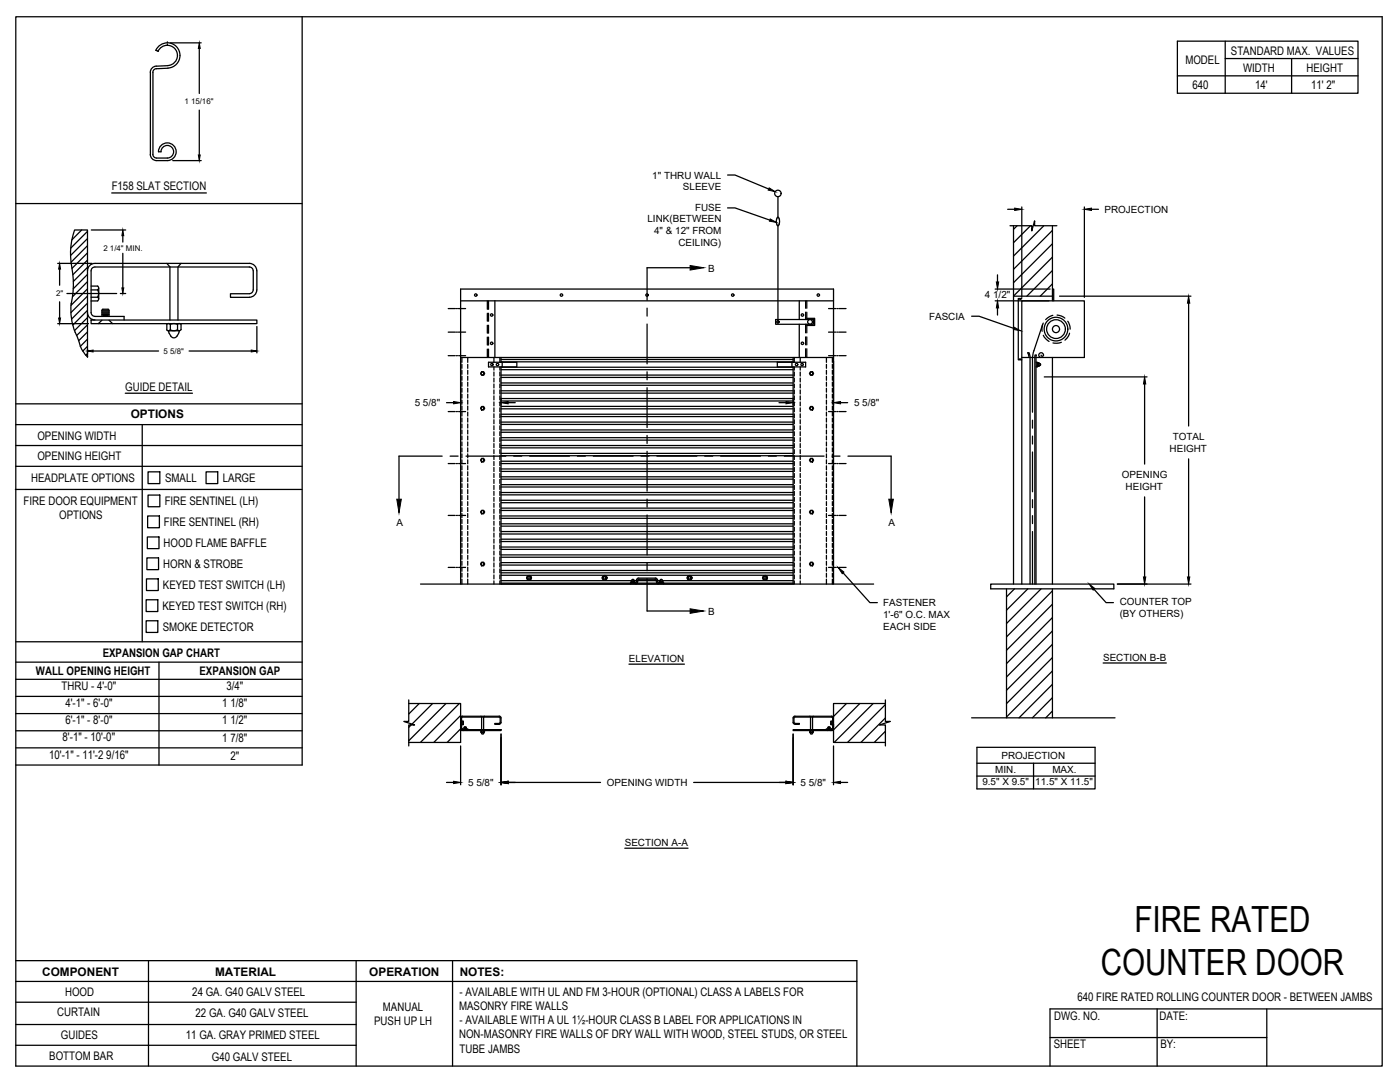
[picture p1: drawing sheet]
<svg xmlns="http://www.w3.org/2000/svg" width="279mm" height="216mm" viewBox="0 0 279 216" stroke-linecap="round" stroke-linejoin="round" font-family="sans-serif">
<!-- layer: ANNOTATIONS -->
<g fill="none" stroke="#000" stroke-width=".25">
<path d="M34 8.6h6.2M39.8 9.7v8.9M34.5 32h5.7M39.8 22v8.9M145.2 34.9h1.5l6.7 2.8M11.5 52.6h6.9M11.9 53.7v3.2M13.4 58.6h9.9M18.2 45.9h6.9M24 58.6h1.1M24.5 47v1.3M24.5 50.5v6.9"/>
<path d="M145.2 41.5h1.5l6.9 2.4M198.6 57.7h11M199.1 54.8v1.5M201.1 41.8h1.4M203.9 41.3v18M211.5 59.1h26.2M216.4 41.3v18M217.8 41.8h1.4M11.5 64.6h6.2M11.9 60.2v3.3M17.5 69.7v1M18.6 70h13"/>
<path d="M37.7 70h12.4M51.3 65.2v5.2M91.9 72v8.8M100 79.5v1.3M158.3 79.5v1.3M166.3 72.1v8.7M193.9 63.1h1.5l6.9 2.4M198.6 60h10.7M199.1 61.4v1.5M208.4 75.2h20.5M228.4 76.6v16M237.2 60.5v24.5"/>
<path d="M89.1 80.3h1.4M101.4 80.3h1.4M155.5 80.3h1.4M167.7 80.3h1.5M228.4 99.1v16M237.2 91.6v23.5M168.3 114.3l5.3 5.9h1.5M218.3 117.6l2.4 2.6h1.5M223 116.5h14.7M125.5 132.5h11.1M220.2 132.3h12.6M89.1 156.1h1.4"/>
<path d="M91.9 148.8v7.8M100 146.5v10.1M101.4 156.1h18.4M138.4 156.1h18.5M158.3 146.5v10.1M166.3 148.8v7.8M167.7 156.1h1.5M195 149.1h23.5v8.3h-23.5zM195 152.3h23.5M195 154.9h23.5M206.3 152.3v5.1M124.7 169.2h12.6"/>
</g>
<!-- layer: SECTION CUTS -->
<g fill="none" stroke="#000" stroke-width=".25">
<path d="M137.7 53.4h-8.6v6.5M129.1 61.5v1.6M129.1 64.7v7.9M129.1 74.2v1.6M129.1 77.4v7.9M88.2 91h-8.6v8.6M89.8 91h1.6M93 91h7.9M102.5 91h1.6M105.7 91h7.9M115.2 91h1.6M118.4 91h7.9"/>
<path d="M127.9 91h1.6M129.1 86.9v1.6M129.1 90.1v7.9M129.1 99.6v1.6M131.1 91h8M140.7 91h1.5M143.8 91h8M153.4 91h1.5M156.5 91h8M166.1 91h1.5M169.2 91h8.6v8.6M129.1 102.8v7.9"/>
<path d="M129.1 112.3v1.6M129.1 115.5v6.4h8.6"/>
</g>
<path d="M137.7 53l2.7 .4-2.7 .5zM79.2 99.6h.9l-.5 2.7zM177.4 99.6h.9l-.5 2.7zM137.7 121.5l2.7 .4-2.7 .5z" fill="#000" stroke="#000" stroke-width=".2"/>
<!-- layer: PUSH UP OPERATION LH -->
<g fill="none" stroke="#000" stroke-width=".25">
<path d="M155.3 39.3v4M155.3 45.1v19.4M155.3 43.4a.32 .32 0 0 0-.3 .1 .32 .32 0 0 0 0 .3l-.1 .3a.77 .77 0 0 0 .4 .9M155.4 43.4l.1 .4M155.5 44.6l-.1 .4M155.5 43.8v.7M201.6 45h4.3v1.1l.6-2v.9h4.4M202.3 45v71.5M203 45l-.7 .8M203.5 59.8l.4-.2h-.7v12.2h.7l-.4-.2M205.7 45l-3.4 3.4M206.5 44.2l-.1 .1"/>
<path d="M208.3 45l-6 6.1M210 57.7h.3v2.3M210 45v15M210 46l-7.7 7.7M210 48.6l-7.7 7.8M210 51.3l-7.7 7.8h7.7M210 54l-5.1 5.1M210 56.6l-2.4 2.5M89.5 66.3h1.4M89.5 71h1.3M89.5 61.6h1.4M91.1 66.3h.2"/>
<path d="M91.1 71h.2M91.1 61.6h.2M91.5 66.3h1.4M91.5 61.6h1.4M91.5 71h1.4M91.9 71.3h74.4M91.9 60h74.4M92.2 71.3v1M92.2 72.7v.8M92.2 73.9v.8M92.2 75.1v.8M92.2 76.3v.8"/>
<path d="M92.2 77.5v.8M92.2 78.7v.7M92.2 79.8v.8M93.3 71.3v1M93.3 72.7v.8M93.3 73.9v.8M93.3 75.1v.8M93.3 76.3v.8M93.3 77.5v.8M93.3 78.7v.7M93.3 79.8v.8M96.1 74.2h.4l.2 .3-.2 .4h-.4l-.2-.4z"/>
<path d="M97.3 60v1.7M97.3 62.5v1.6M97.3 64.9v1.6M97.3 67.3v1.6M97.3 69.7v1.6M97.5 72.3h5.6v.9h-5.6zM97.5 60v1.7M97.5 62.5v1.6M97.5 64.9v1.6M97.5 67.3v1.6M97.5 69.7v1.6M98.6 71.3v1"/>
<path d="M98.6 73.2v.7M98.6 74.2v.8M98.6 75.4v.8M98.6 76.6v.8M98.6 77.8v.8M98.6 79v.8M98.8 60v11.3M99.8 71.3v1M99.8 73.2v.7M99.8 74.2v.8M99.8 75.4v.8M99.8 76.6v.8"/>
<path d="M99.8 77.8v.8M99.8 79v.8M100 79.5h58.3M100 78.4h58.3M100 78h58.3M100 75.3h58.3M100 74.8h58.3M100 76.4h58.3M100 76.9h58.3M100 73.8h58.3M100 73.3h58.3M100 71.7h58.3"/>
<path d="M100 72.2h58.3M100 71.3v1M100 73.2v43.3M100.2 72.3v.9M154.8 63.8h7.5v.9h-7.5zM155.1 72.3h5.7v.9h-5.7zM158.1 72.3v.9M158.3 71.3v1M158.3 73.2v43.3M158.5 71.3v1M158.5 73.2v.7M158.5 74.2v.8"/>
<path d="M158.5 75.4v.8M158.5 76.6v.8M158.5 77.8v.8M158.5 79v.8M159.5 60v3.8M159.5 64.7v6.6M159.7 71.3v1M159.7 73.2v.7M159.7 74.2v.8M159.7 75.4v.8M159.7 76.6v.8M159.7 77.8v.8"/>
<path d="M159.7 79v.8M160.8 60v1.5M160.8 62.3v1.5M160.8 64.7v1.7M160.8 67.2v1.6M160.8 69.6v1.7M161 63.5h1.6v1.4h-1.6M161 60v1.5M161 62.3v1.5M161 64.7v1.7M161 67.2v1.6M161 69.6v1.7"/>
<path d="M161.8 74.2h.4l.2 .3-.2 .4h-.4l-.3-.4zM164.9 71.3v1M164.9 72.7v.8M164.9 73.9v.8M164.9 75.1v.8M164.9 76.3v.8M164.9 77.5v.8M164.9 78.7v.7M164.9 79.8v.8M165.4 66.3h1.4M165.4 71h1.4M165.4 61.6h1.4"/>
<path d="M166.1 71.3v1M166.1 72.7v.8M166.1 73.9v.8M166.1 75.1v.8M166.1 76.3v.8M166.1 77.5v.8M166.1 78.7v.7M166.1 79.8v.8M167 71h.2M167 66.3h.2M167 61.6h.2M167.4 66.3h1.4"/>
<path d="M167.4 61.6h1.4M167.4 71h1.4M203.9 71.3h2.6v45.2M205.3 70.4l.3 .9v45.2M205.3 70.4h-.2l.2 .9M206.1 71.8v10.5M206.3 70l-.3 1.8M206.5 71.3l.1-.4h.2v.4M206.8 72.3h.2v.9h-.2M207 72.9v.2M207 72.6h.3v.3M207 72.9h.3"/>
<path d="M207 72.6v.3M207.3 72.4v.1M207.3 72.9v.2h-.3M207.3 72.4h-.3v.1M207.3 73l.4-.3-.4-.2v.5M207.8 70.9l.2 .2 .2-.1a.47 .47 0 0 0-.4-.6 .47 .47 0 0 0-.5 .4 .47 .47 0 0 0 .5 .5M208.1 64.8l-1.8 5.2M208.2 64.5l-.3 .9 .1 .7M208.2 66.9l.5 .7 .7 .5M210 71.3v45.2M210.1 62.9l-.6 .3-.8 .6M211 62.9l.8 .2 .7 .4"/>
<path d="M211.8 68.3l-.9 .2-.8-.1M213.1 64.1l.3 .6 .2 1M213.4 66.5l-.2 .6-.7 .8M89.5 92.5h1.3M89.5 82.1h1.3M91.1 92.5h.2M91.1 82.1h.2M91.5 92.5h1.4M91.5 82.1h1.4M92.2 81v.8M92.2 82.2v.8M92.2 83.4v.8"/>
<path d="M92.2 84.6v.8M92.2 85.8v.8M92.2 87v.8M92.2 88.2v.8M92.2 89.4v.8M92.2 90.6v.8M92.2 91.8v.7M92.2 92.9v.8M92.2 94.1v.8M92.2 95.3v.8M92.2 96.5v.8M92.2 97.7v.8"/>
<path d="M92.2 98.9v.8M93.3 81v.8M93.3 82.2v.8M93.3 83.4v.8M93.3 84.6v.8M93.3 85.8v.8M93.3 87v.8M93.3 88.2v.8M93.3 89.4v.8M93.3 90.6v.8M93.3 91.8v.7M93.3 92.9v.8"/>
<path d="M93.3 94.1v.8M93.3 95.3v.8M93.3 96.5v.8M93.3 97.7v.8M93.3 98.9v.8M96.1 91.5h.4l.2 .3-.2 .4h-.4l-.2-.4zM96.1 81.1h.4l.2 .4-.2 .3h-.4l-.2-.3zM98.6 80.2v.8M98.6 81.4v.8M98.6 82.6v.8M98.6 83.8v.8M98.6 85v.7"/>
<path d="M98.6 86.1v.8M98.6 87.3v.8M98.6 88.5v.8M98.6 89.7v.8M98.6 90.9v.8M98.6 92.1v.8M98.6 93.3v.8M98.6 94.5v.8M98.6 95.7v.8M98.6 96.9v.8M98.6 98v.8M98.6 99.3v.7"/>
<path d="M99.8 80.2v.8M99.8 81.4v.8M99.8 82.6v.8M99.8 83.8v.8M99.8 85v.7M99.8 86.1v.8M99.8 87.3v.8M99.8 88.5v.8M99.8 89.7v.8M99.8 90.9v.8M99.8 92.1v.8M99.8 93.3v.8"/>
<path d="M99.8 94.5v.8M99.8 95.7v.8M99.8 96.9v.8M99.8 98v.8M99.8 99.3v.7M100 99.8h58.3M100 97.2h58.3M100 96.7h58.3M100 98.3h58.3M100 98.7h58.3M100 94.1h58.3M100 93.6h58.3"/>
<path d="M100 95.1h58.3M100 95.6h58.3M100 90.9h58.3M100 90.5h58.3M100 92h58.3M100 92.5h58.3M100 89.4h58.3M100 88.9h58.3M100 86.3h58.3M100 85.8h58.3M100 87.3h58.3M100 87.8h58.3"/>
<path d="M100 83.1h58.3M100 82.7h58.3M100 84.2h58.3M100 84.7h58.3M100 80h58.3M100 81.1h58.3M100 81.6h58.3M158.5 80.2v.8M158.5 81.4v.8M158.5 82.6v.8M158.5 83.8v.8M158.5 85v.7"/>
<path d="M158.5 86.1v.8M158.5 87.3v.8M158.5 88.5v.8M158.5 89.7v.8M158.5 90.9v.8M158.5 92.1v.8M158.5 93.3v.8M158.5 94.5v.8M158.5 95.7v.8M158.5 96.9v.8M158.5 98v.8M158.5 99.3v.7"/>
<path d="M159.7 80.2v.8M159.7 81.4v.8M159.7 82.6v.8M159.7 83.8v.8M159.7 85v.7M159.7 86.1v.8M159.7 87.3v.8M159.7 88.5v.8M159.7 89.7v.8M159.7 90.9v.8M159.7 92.1v.8M159.7 93.3v.8"/>
<path d="M159.7 94.5v.8M159.7 95.7v.8M159.7 96.9v.8M159.7 98v.8M159.7 99.3v.7M161.8 91.5h.4l.2 .3-.2 .4h-.4l-.3-.4zM161.8 81.1h.4l.2 .4-.2 .3h-.4l-.3-.3zM164.9 81v.8M164.9 82.2v.8M164.9 83.4v.8M164.9 84.6v.8M164.9 85.8v.8"/>
<path d="M164.9 87v.8M164.9 88.2v.8M164.9 89.4v.8M164.9 90.6v.8M164.9 91.8v.7M164.9 92.9v.8M164.9 94.1v.8M164.9 95.3v.8M164.9 96.5v.8M164.9 97.7v.8M164.9 98.9v.8M165.4 92.5h1.4"/>
<path d="M165.4 82.1h1.4M166.1 81v.8M166.1 82.2v.8M166.1 83.4v.8M166.1 84.6v.8M166.1 85.8v.8M166.1 87v.8M166.1 88.2v.8M166.1 89.4v.8M166.1 90.6v.8M166.1 91.8v.7M166.1 92.9v.8"/>
<path d="M166.1 94.1v.8M166.1 95.3v.8M166.1 96.5v.8M166.1 97.7v.8M166.1 98.9v.8M167 92.5h.2M167 82.1h.2M167.4 92.5h1.4M167.4 82.1h1.4M206.1 83.8v1.6M206.1 87v1.6M206.1 90.2v7.9"/>
<path d="M206.1 99.7v1.6M83.9 116.5h90.4M89.5 102.8h1.3M89.5 113.2h1.3M91.1 102.8h.2M91.1 113.2h.2M91.5 102.8h1.4M91.5 113.2h1.4M91.9 116.5v-58.8h74.4v58.8M92.2 100.1v.8M92.2 101.3v.8M92.2 102.5v.8"/>
<path d="M92.2 103.7v.8M92.2 104.9v.7M92.2 106v.8M92.2 107.2v.8M92.2 108.4v.8M92.2 109.6v.8M92.2 110.8v.8M92.2 112v.8M92.2 113.2v.8M92.2 114.4v.8M92.2 115.6v.9M93.3 100.1v.8"/>
<path d="M93.3 101.3v.8M93.3 102.5v.8M93.3 103.7v.8M93.3 104.9v.7M93.3 106v.8M93.3 107.2v.8M93.3 108.4v.8M93.3 109.6v.8M93.3 110.8v.8M93.3 112v.8M93.3 113.2v.8M93.3 114.4v.8"/>
<path d="M93.3 115.6v.9M96.1 112.2h.4l.2 .3-.2 .4h-.4l-.2-.4zM96.1 101.8h.4l.2 .4-.2 .3h-.4l-.2-.3zM98.6 100.4v.8M98.6 101.6v.8M98.6 102.8v.8M98.6 104v.8M98.6 105.2v.8M98.6 106.4v.8M98.6 107.6v.8M98.6 108.8v.8M98.6 110v.7"/>
<path d="M98.6 111.1v.9M98.6 112.3v.8M98.6 113.5v.8M98.6 114.7v.8M98.6 115.9v.6M99.8 100.4v.8M99.8 101.6v.8M99.8 102.8v.8M99.8 104v.8M99.8 105.2v.8M99.8 106.4v.8M99.8 107.6v.8"/>
<path d="M99.8 108.8v.8M99.8 110v.7M99.8 111.1v.9M99.8 112.3v.8M99.8 113.5v.8M99.8 114.7v.8M99.8 115.9v.6M100 111.2h58.3M100 110.7h58.3M100 100.3h58.3M100 103.4h58.3M100 103h58.3"/>
<path d="M100 101.4h58.3M100 101.9h58.3M100 106.6h58.3M100 106.1h58.3M100 104.5h58.3M100 105h58.3M100 109.6h58.3M100 109.2h58.3M100 107.6h58.3M100 108.1h58.3M100 116.4h58.3M100 114.8h58.3"/>
<path d="M100 115.9h26.1M100 112.8h58.3M100 112.3h58.3M100 114.3h58.3M100 113.8h58.3M105.4 114.9h.4l.3 .4-.3 .4h-.4l-.3-.4zM120.4 114.9h.5l.2 .4-.2 .4h-.5l-.2-.4zM126 116v.2h.1M126.1 116h-.2M126.1 116v.2M126.1 116.2h.4M126.1 116h.4"/>
<path d="M126.2 115.7l-.2 .3 .6-.1-.1-.1M126.2 115.7h.3M126.5 115.7l.1 .1M126.5 116v.2M126.6 115.9h.4M126.6 116h-.1M126.7 116v.3h-.2M127 115.8l.1-.2 .4-.3 3.3 .1a.52 .52 0 0 1 .5 .7M127 115.8l-.1 .4-1.1 .1v.2M127.3 115.8a.54 .54 0 0 1-.5 .7M127.3 115.9h3.7M127.5 115.6l-.3 .2"/>
<path d="M127.5 115.6h3.3M130.8 115.6l.2 .2a.51 .51 0 0 0 .5 .7M131.2 116l.3 .3h.9v.2M131.3 115.9h.4M131.8 116h-.2v.2h.2M131.8 116v.2M131.8 116h.5v.2h-.5M131.8 115.7l-.1 .2 .5 .1M131.8 115.7h.3M132.1 115.7l.1 .2M132.1 116v.2M132.2 115.9h26.1"/>
<path d="M137.4 114.9h.5l.2 .4-.2 .4h-.5l-.3-.4zM152.4 114.9h.5l.3 .4-.3 .4h-.5l-.2-.4zM158.5 100.4v.8M158.5 101.6v.8M158.5 102.8v.8M158.5 104v.8M158.5 105.2v.8M158.5 106.4v.8M158.5 107.6v.8M158.5 108.8v.8M158.5 110v.7M158.5 111.1v.9"/>
<path d="M158.5 112.3v.8M158.5 113.5v.8M158.5 114.7v.8M158.5 115.9v.6M159.7 100.4v.8M159.7 101.6v.8M159.7 102.8v.8M159.7 104v.8M159.7 105.2v.8M159.7 106.4v.8M159.7 107.6v.8M159.7 108.8v.8"/>
<path d="M159.7 110v.7M159.7 111.1v.9M159.7 112.3v.8M159.7 113.5v.8M159.7 114.7v.8M159.7 115.9v.6M161.8 112.2h.4l.2 .3-.2 .4h-.4l-.3-.4zM161.8 101.8h.4l.2 .4-.2 .3h-.4l-.3-.3zM164.9 100.1v.8M164.9 101.3v.8M164.9 102.5v.8M164.9 103.7v.8"/>
<path d="M164.9 104.9v.7M164.9 106v.8M164.9 107.2v.8M164.9 108.4v.8M164.9 109.6v.8M164.9 110.8v.8M164.9 112v.8M164.9 113.2v.8M164.9 114.4v.8M164.9 115.6v.9M165.4 102.8h1.4M165.4 113.2h1.4"/>
<path d="M166.1 100.1v.8M166.1 101.3v.8M166.1 102.5v.8M166.1 103.7v.8M166.1 104.9v.7M166.1 106v.8M166.1 107.2v.8M166.1 108.4v.8M166.1 109.6v.8M166.1 110.8v.8M166.1 112v.8M166.1 113.2v.8"/>
<path d="M166.1 114.4v.8M166.1 115.6v.9M167 102.8h.2M167 113.2h.2M167.4 102.8h1.4M167.4 113.2h1.4M197.7 116.5h24.6v1h-24.6zM200.9 117.5v25.7M202.5 117.5l-1.6 1.6M203.9 116.5v-56.5h12.5v11.3h-9.6v45.2M205.1 117.5l-4.2 4.3M206.1 102.9v1.6"/>
<path d="M206.1 106.1v10.4M207.8 117.5l-6.9 6.9M210 117.9l-9.1 9.2M210 117.5v25.7M81.6 139.7v4.3h-1l2.1 .7h-1.1v4.1M176.7 139.7v4.3h1l-2.2 .7h1.2v4.1M210 120.6l-9.1 9.2M210 123.2l-9.1 9.2M210 125.9l-9.1 9.2M210 128.6l-9.1 9.1M210 131.2l-9.1 9.2M210 133.9l-9.1 9.2"/>
<path d="M210 136.5l-6.6 6.7M210 139.2l-4 4M81.6 140.4h10.3v7.7h-10.3M82.1 144.7l-.5 .4M83.7 140.4l-2.1 2.1M86.3 140.4l-4.1 4.1M89 140.4l-7.4 7.4M91.7 140.4l-7.8 7.7M91.9 145.2l.4 .4M91.9 144.5v.6M91.9 142.8l-5.3 5.3M91.9 145.4l-2.7 2.7"/>
<path d="M91.9 148.1h.1M92.1 143.9h.3v.2M92.1 144.4l.4 .1-.4 .1M92.1 145.6h7.9v.2h-7.9zM92.1 144.1h.3M92.3 142.9l-.4 .3M92.3 143.1l-.2 .1v2l.2 .2M92.3 142.9h7.3l.3 .2 .1 1.1M92.3 145.4h1.1v.2M92.3 143.1h7.4M92.4 144.1v.3M92.5 144v.5"/>
<path d="M92.6 145.1h.4M92.6 145.3h.4M92.6 145.2h.4M92.6 145.6l-.1 .2M92.6 145.1v.3M92.7 145.4h.3M92.7 145.3h.3M92.7 145.2h.3M93 145.6l.2 .2M93 145.1v.3M95.9 145.8h.2M96 145.8v.3"/>
<path d="M96 142.9l.1 .2v2.5M96.1 146.3l.2 .2 .3-.2M96.1 146.2l-.1-.1h.6l-.1 .2M96.1 146.1h-.1M96.1 145.8h.4v.3h-.4zM96.5 145.8h.2M96.7 146.1h-.2M96.7 142.9l-.2 .2v2.5M96.7 145.8v.3M99.6 143.1l.2 .1v1M99.8 144.2l-.1 .2h-1v.1h1M100 144.2l-.4 .3"/>
<path d="M158.3 145.6h7.9v.2h-7.9zM158.3 144.2l.3 .3M158.5 144.2l.1 .1M158.6 142.9l-.3 .2v1.1M158.6 143.1l-.1 .1v1M158.6 142.9h7.4l.3 .3M158.6 144.4h.9v.1h-.9M158.6 143.1h7.4M161.6 145.8h.2M161.6 142.9l.2 .2v2.5M161.6 145.8v.3h.2M161.7 146.2v-.1h.5v.2"/>
<path d="M161.7 146.3l.2 .2 .3-.2M161.8 146.1h.3M162.1 145.8h-.3v.3M162.1 145.8h.2M162.1 145.8v.3M162.3 146.1h-.2M162.3 142.9l-.1 .2v2.5M162.3 145.8v.3M165.3 145.3h.3M165.3 145.2h.3M165.3 145.1h.3M165.3 145.6l-.2 .2"/>
<path d="M165.3 145.1v.3M165.3 145.4h.3M165.6 145.6l.2 .2M165.6 145.1v.3M165.8 144v.5M165.9 143.9v.2M165.9 144.1h.3M165.9 144.1v.3M165.9 143.9h.3M166 143.1l.2 .1M166.2 145.2l-.2 .2h-1.1v.2M166.2 144.4l-.4 .1 .4 .1"/>
<path d="M166.2 143.3v1.9M166.3 145.2l-.3 .4M166.3 144.5v.6M168.9 140.4l-2.6 2.6M171.6 140.4l-5.3 5.2M174.3 140.4l-7.8 7.7M176.7 140.4h-10.4v7.7h10.4M176.7 140.6l-7.6 7.5M176.7 143.3l-4.9 4.8M176.7 145.9l-2.2 2.2M193.9 143.2h28.6M210 141.9l-1.3 1.3"/>
<circle cx="155.2" cy="38.6" r=".65"/>
<circle cx="94.9" cy="58.9" r=".24"/>
<circle cx="112" cy="58.9" r=".24"/>
<circle cx="129.1" cy="58.9" r=".24"/>
<circle cx="146.2" cy="58.9" r=".24"/>
<circle cx="163.3" cy="58.9" r=".24"/>
<circle cx="96.3" cy="74.5" r=".29"/>
<circle cx="98.1" cy="62.9" r=".24"/>
<circle cx="98.1" cy="68.5" r=".24"/>
<circle cx="98.2" cy="72.7" r=".24"/>
<circle cx="99.3" cy="72.7" r=".24"/>
<circle cx="155.2" cy="64.2" r=".24"/>
<circle cx="159" cy="72.7" r=".24"/>
<circle cx="160.1" cy="72.7" r=".24"/>
<circle cx="160.1" cy="62.9" r=".24"/>
<circle cx="160.1" cy="68.5" r=".24"/>
<circle cx="161.7" cy="64.2" r=".48"/>
<circle cx="162" cy="74.5" r=".29"/>
<circle cx="210.7" cy="65.7" r="1.87"/>
<circle cx="210.7" cy="65.7" r="2.36"/>
<circle cx="210.7" cy="65.7" r=".71"/>
<circle cx="96.3" cy="91.8" r=".29"/>
<circle cx="96.3" cy="81.5" r=".29"/>
<circle cx="162" cy="81.5" r=".29"/>
<circle cx="162" cy="91.8" r=".29"/>
<circle cx="96.3" cy="112.5" r=".29"/>
<circle cx="96.3" cy="102.2" r=".29"/>
<circle cx="105.6" cy="115.3" r=".48"/>
<circle cx="105.6" cy="115.3" r=".24"/>
<circle cx="120.7" cy="115.3" r=".48"/>
<circle cx="120.7" cy="115.3" r=".24"/>
<circle cx="137.6" cy="115.3" r=".48"/>
<circle cx="137.6" cy="115.3" r=".24"/>
<circle cx="152.7" cy="115.3" r=".48"/>
<circle cx="152.7" cy="115.3" r=".24"/>
<circle cx="162" cy="112.5" r=".29"/>
<circle cx="162" cy="102.2" r=".29"/>
</g>
<!-- layer: ANNOTATIONS -->
<g fill="#000" stroke="#000" stroke-width=".2">
<path d="M39.8 8.6l.2 1.1h-.4zM39.6 30.9h.4l-.2 1.1zM153.5 37.5l1.2 .7-1.4-.3zM11.9 52.6l.2 1.1h-.4zM24.3 57.4h.4l-.2 1.2zM24.5 45.9l.2 1.1h-.4zM153.7 43.7l1.3 .7-1.4-.3zM198.8 56.3h.5l-.2 1.4zM202.5 41.5l1.4 .3-1.4 .2zM216.4 41.8l1.4-.3v.5zM11.7 63.5h.4l-.2 1.1zM17.5 70l1.1-.1v.3z"/>
<path d="M50.1 69.9l1.2 .1-1.2 .2zM199.1 60l.2 1.4h-.5zM202.4 65.3l1.3 .7-1.5-.3zM228.4 75.2l.3 1.4h-.5zM237.2 59.1l.2 1.4h-.4zM90.5 80.1l1.4 .2-1.4 .3zM100 80.3l1.4-.2v.5zM156.9 80.1l1.4 .2-1.4 .3zM166.3 80.3l1.4-.2v.5zM167.3 113.3l1.1 .9-.3 .3zM217.4 116.5l1.1 .9-.3 .4zM228.2 115.1h.5l-.3 1.4z"/>
<path d="M237 115.1h.4l-.2 1.4zM90.5 155.9l1.4 .2-1.4 .3zM100 156.1l1.4-.2v.5zM156.9 155.9l1.4 .2-1.4 .3zM166.3 156.1l1.4-.2v.5z"/>
</g>
<!-- layer: PUSH UP OPERATION LH -->
<path d="M207 73.2h.1" fill="none" stroke="#000" stroke-width=".2"/>
<!-- layer: DETAILS -->
<g fill="none" stroke="#000" stroke-width=".25">
<path d="M30 14.5v16.3M30.5 14.5v16.3M31.2 13.2a1.26 1.26 0 0 0-1.2 1.2M31.6 10.2a2.02 2.02 0 0 1 3.5-.3 2.02 2.02 0 0 1-1.6 3.2M31.6 10.2h.1M33.4 8.5a2.53 2.53 0 0 1 2.5 2.5 2.53 2.53 0 0 1-2.4 2.6M33.4 8.6a2.53 2.53 0 0 0-2.3 1.4l.5 .2M33.4 8.6h.1M33.4 9.1h.1M33.5 13.1l-2.3 .1M33.5 13.6l-2.3 .1a.75 .75 0 0 0-.7 .7M30 30.8a1.26 1.26 0 0 0 1.3 1.2"/>
<path d="M30.5 30.8a.75 .75 0 0 0 .8 .7M31.3 31.5h2.1a1.26 1.26 0 0 0 1.2-1.2 1.26 1.26 0 0 0-1.2-1.3 1.26 1.26 0 0 0-1.3 1.3h-.5a1.76 1.76 0 0 1 1.8-1.8 1.76 1.76 0 0 1 1.8 1.8 1.76 1.76 0 0 1-1.8 1.7h-2.1M16.3 45.9l-1.9 2M17.5 59.1l-3.3 3.3M17.5 57.6l-3.3 3.3M17.5 56.2l-3 3M17.5 54.8l-2.9 2.8M17.5 53.3l-2.9 2.9M17.5 51.9l-3 2.9M17.5 50.5l-3.1 3.1M17.5 49l-3.3 3.3M17.5 47.6l-3.4 3.4"/>
<path d="M17.5 46.2l-3.4 3.3M18.2 57.1h1.3M18.2 57.8h1.3M18.2 59.3h1.3M18.9 53.3a.75 .75 0 0 0-.7 .7v8.4a.75 .75 0 0 0 .7 .7M18.9 52.6a1.47 1.47 0 0 0-1.4 1.4M18.9 53.3h30.9a.75 .75 0 0 1 .7 .7v3.8a.79 .79 0 0 1-.7 .8M18.9 52.6h30.9a1.47 1.47 0 0 1 1.4 1.4M19.5 57.1l.2 .4-.2 .3a1.35 1.35 0 0 1 0 1.5l.2 .4-.2 .3M19.7 57.5v2.2M33.3 52.6l.6 .7v10.6M36.1 52.6l-.6 .7v10.6"/>
<path d="M51.2 57.8a1.5 1.5 0 0 1-1.4 1.5h-3.8v-.7h3.8M51.3 54v3.8M16 69.1l-.6-1.9a11.5 11.5 0 0 1-1-7.8 19.5 19.5 0 0 0-.2-7 14.4 14.4 0 0 1 .7-6.5h2.6v25.3M17.5 67.7l-1.5 1.4 .8 1.4 .7 .7M17.5 71.2h.1M17.5 70.5l-.4 .4M17.5 69.1l-1 1M17.5 66.2l-1.8 1.8M17.5 64.8l-2.2 2.2M17.5 63.4l-2.6 2.6M17.5 61.9l-3 3M17.5 60.5l-3.2 3.2"/>
<path d="M17.5 62.4a1.47 1.47 0 0 0 1.4 1.4M18.2 63.9h33.1v.7h-33.1zM18.2 60h1.3M18.9 63.1h5.9v.8M20.3 63.1v-1.2l.2-.2h1.1l.2 .2v1.2M20.3 62.8h1.5M20.3 62.4h1.5M20.3 62.1h1.5M20.3 63.9l-.7 .7M20.5 62.9h1.1M20.5 62.6h1.1M20.5 62.3h1.1"/>
<path d="M20.5 61.9h1.1M21.8 63.9l.7 .7M33.6 66l.5 1.1a.71 .71 0 0 0 1.2 0l.5-1.1h-2.2M34 64.8a.43 .43 0 0 0-.7-.1l.1 1.2 .4 .1 .2-.2M34 64.7a1.43 1.43 0 0 1 1.4 0M34 64.8v1M35.4 64.7l.4-.1 .3 .2M35.4 64.8v1a1.43 1.43 0 0 1-1.4 0M36.1 64.8l-.1 1.1-.4 .1-.2-.2"/>
</g>
<path d="M17.5 64.6h.1" fill="none" stroke="#000" stroke-width=".2"/>
<!-- layer: TITLE BLOCK -->
<g fill="none" stroke="#000" stroke-width=".25">
<path d="M3.2 3.3h272.6v209.4h-272.6zM60.3 3.3v149.4h-57.1M235 8.2h36v10.4h-36zM235 15.1h36M244.5 11.7h26.5M244.5 8.2v10.4M22.3 38.5h18.9M3.2 40.6h57.1M25 78.5h13.4M3.1 97.7h57.1M3.2 88.9h57.1M3.2 93h57.1"/>
<path d="M3.2 84.7h57.1M3.2 80.6h57.1M28.4 84.7v43.4M29.5 94.1h2.4v2.4h-2.4zM29.5 98.8h2.4v2.3h-2.4zM41.1 94.1h2.4v2.4h-2.4zM29.2 119.7h2.3v2.3h-2.3zM29.2 115.5h2.4v2.3h-2.4zM29.3 111.3h2.3v2.4h-2.3zM29.4 107.1h2.3v2.4h-2.3zM29.5 103h2.3v2.3h-2.3zM3.2 128.1h57.1"/>
<path d="M3.2 132.1h57.1M3.2 135.6h57.1M3.2 139h57.1M29.2 123.9h2.3v2.3h-2.3zM31.7 132.1v20.6M35.5 130.6v.1M3.2 142.4h57.1M3.2 145.8h57.1M3.2 149.2h57.1M3.2 200h67.9M3.2 195.8h167.8M3.2 191.7h167.8v21"/>
<path d="M29.6 191.7v21M71.1 191.7v21M90.3 191.7v21M3.2 208.6h67.9M3.2 204.4h67.9M209.6 207h43.2M230.9 201.3v11.4M252.8 201.3v11.4M275.8 201.3h-66.2v11.4"/>
</g>
<!-- layer: 0 -->
<path d="M257.8 11.7v6.9" fill="none" stroke="#000" stroke-width=".25"/>
<g font-size="7.2">
<text x="226.4" y="185.9">FIRE RATED</text>
<text x="219.7" y="194.6">COUNTER DOOR</text>
</g>
<g font-size="2.4">
<text x="245.7" y="11.1">STANDARD MAX. VALUES</text>
<text x="236.6" y="12.7">MODEL</text>
<text x="238" y="17.8">640</text>
<text x="248.1" y="14.4">WIDTH</text>
<text x="250.5" y="17.8">14'</text>
<text x="260.7" y="14.4">HEIGHT</text>
<text x="261.7" y="17.8">11' 2&quot;</text>
<text x="22.3" y="38">F158 SLAT SECTION</text>
<text x="25" y="78">GUIDE DETAIL</text>
<text x="26.1" y="83.5">OPTIONS</text>
<text x="7.5" y="87.7">OPENING WIDTH</text>
<text x="7.5" y="91.9">OPENING HEIGHT</text>
<text x="4.7" y="100.8">FIRE DOOR EQUIPMENT</text>
<text x="6.2" y="96.2">HEADPLATE OPTIONS</text>
<text x="32.9" y="100.8">FIRE SENTINEL (LH)</text>
<text x="32.9" y="96.2">SMALL</text>
<text x="44.5" y="96.2">LARGE</text>
<text x="11.8" y="103.7">OPTIONS</text>
<text x="32.7" y="105">FIRE SENTINEL (RH)</text>
<text x="32.6" y="113.4">HORN &amp; STROBE</text>
<text x="32.7" y="109.2">HOOD FLAME BAFFLE</text>
<text x="32.5" y="117.5">KEYED TEST SWITCH (LH)</text>
<text x="32.4" y="121.7">KEYED TEST SWITCH (RH)</text>
<text x="32.5" y="125.9">SMOKE DETECTOR</text>
<text x="20.5" y="131.1">EXPANSION GAP CHART</text>
<text x="7.2" y="134.6">WALL OPENING HEIGHT</text>
<text x="12.3" y="137.7">THRU - 4'-0&quot;</text>
<text x="39.8" y="134.7">EXPANSION GAP</text>
<text x="45.2" y="137.7">3/4&quot;</text>
<text x="13" y="141">4'-1&quot; - 6'-0&quot;</text>
<text x="44.4" y="141.1">1 1/8&quot;</text>
<text x="12.5" y="147.9">8'-1&quot; - 10'-0&quot;</text>
<text x="13" y="144.5">6'-1&quot; - 8'-0&quot;</text>
<text x="44.4" y="144.5">1 1/2&quot;</text>
<text x="44.4" y="148">1 7/8&quot;</text>
<text x="9.8" y="151.5">10'-1&quot; - 11'-2 9/16&quot;</text>
<text x="46" y="151.6">2&quot;</text>
<text x="8.4" y="194.7">COMPONENT</text>
<text x="42.9" y="194.7">MATERIAL</text>
<text x="73.7" y="194.7">OPERATION</text>
<text x="91.7" y="194.7">NOTES:</text>
<text x="11.4" y="202.8">CURTAIN</text>
<text x="13" y="198.8">HOOD</text>
<text x="38.4" y="198.6">24 GA. G40 GALV STEEL</text>
<text x="39" y="202.9">22 GA. G40 GALV STEEL</text>
<text x="76.4" y="201.6">MANUAL</text>
<text x="91.6" y="201.5">MASONRY FIRE WALLS</text>
<text x="91.7" y="198.6">- AVAILABLE WITH UL AND FM 3-HOUR (OPTIONAL) CLASS A LABELS FOR</text>
<text x="210.4" y="203.6">DWG. NO.</text>
<text x="215" y="199.8">640 FIRE RATED ROLLING COUNTER DOOR - BETWEEN JAMBS</text>
<text x="231.4" y="203.4">DATE:</text>
<text x="12.2" y="207.3">GUIDES</text>
<text x="37.1" y="207.2">11 GA. GRAY PRIMED STEEL</text>
<text x="74.7" y="204.5">PUSH UP LH</text>
<text x="91.6" y="207.2">NON-MASONRY FIRE WALLS OF DRY WALL WITH WOOD, STEEL STUDS, OR STEEL</text>
<text x="91.7" y="204.3">- AVAILABLE WITH A UL 1½-HOUR CLASS B LABEL FOR APPLICATIONS IN</text>
<text x="210.3" y="209.1">SHEET</text>
<text x="231.6" y="209">BY:</text>
<text x="9.8" y="211.5">BOTTOM BAR</text>
<text x="42.3" y="211.6">G40 GALV STEEL</text>
<text x="91.7" y="210">TUBE JAMBS</text>
</g>
<g font-size="2">
<text x="130.2" y="35.6">1&quot; THRU WALL</text>
<text x="136.3" y="38">SLEEVE</text>
<text x="129.2" y="44.4">LINK(BETWEEN</text>
<text x="130.5" y="46.8">4&quot; &amp; 12&quot; FROM</text>
<text x="138.7" y="42">FUSE</text>
<text x="220.4" y="42.5">PROJECTION</text>
<text x="135.4" y="49.1">CEILING)</text>
<text x="141.3" y="54.2">B</text>
<text x="196.6" y="59.5">4 1/2&quot;</text>
<text x="185.4" y="63.8">FASCIA</text>
<text x="82.8" y="81">5 5/8&quot;</text>
<text x="170.4" y="81">5 5/8&quot;</text>
<text x="234" y="87.8">TOTAL</text>
<text x="223.9" y="95.4">OPENING</text>
<text x="233.4" y="90.2">HEIGHT</text>
<text x="224.6" y="97.7">HEIGHT</text>
<text x="79.1" y="104.9">A</text>
<text x="177.3" y="104.9">A</text>
<text x="141.3" y="122.7">B</text>
<text x="176.2" y="123.4">1'-6&quot; O.C. MAX</text>
<text x="176.3" y="121">FASTENER</text>
<text x="176.3" y="125.7">EACH SIDE</text>
<text x="223.5" y="123.1">(BY OTHERS)</text>
<text x="223.5" y="120.8">COUNTER TOP</text>
<text x="220.2" y="131.9">SECTION B-B</text>
<text x="125.5" y="132.1">ELEVATION</text>
<text x="198.6" y="154.3">MIN.</text>
<text x="199.9" y="151.4">PROJECTION</text>
<text x="210" y="154.3">MAX.</text>
<text x="93.4" y="156.8">5 5/8&quot;</text>
<text x="121.1" y="156.8">OPENING WIDTH</text>
<text x="159.8" y="156.8">5 5/8&quot;</text>
<text x="196" y="156.7">9.5&quot; X 9.5&quot;</text>
<text x="206.6" y="156.7">11.5&quot; X 11.5&quot;</text>
<text x="124.7" y="168.8">SECTION A-A</text>
</g>
<g font-size="1.6">
<text x="36.8" y="20.8">1 15/16&quot;</text>
<text x="20.6" y="50">2 1/4&quot; MIN.</text>
<text x="11.2" y="59.1">2&quot;</text>
<text x="32.7" y="70.6">5 5/8&quot;</text>
</g>
</svg>
